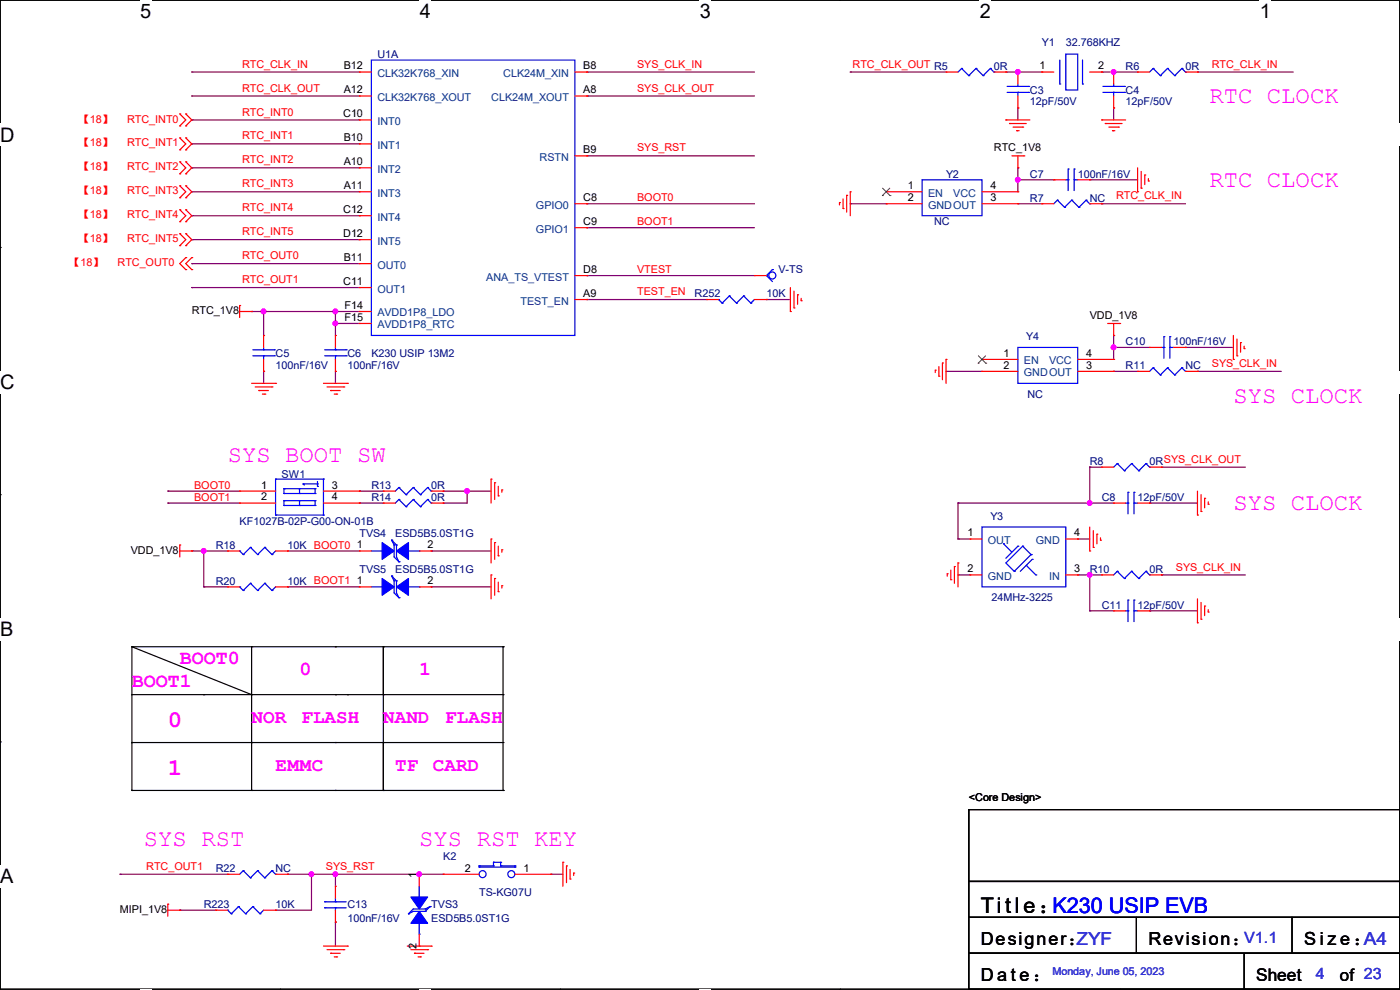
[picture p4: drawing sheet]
<svg xmlns="http://www.w3.org/2000/svg" width="297mm" height="210mm" viewBox="0 0 297 210" stroke-linecap="round" stroke-linejoin="round" font-family="sans-serif">
<path d="M0 0h297v209.8h-297z" fill="none" stroke="#000" stroke-width=".25"/>
<g fill="#fff">
<path d="M29.7 0h2.4v4.8h-2.4z"/>
<path d="M29.7 209.8h2.4v.2h-2.4z"/>
</g>
<path d="M59.4 0h.1M59.4 209.8h.1" fill="none" stroke="#000" stroke-width=".25"/>
<g fill="#fff">
<path d="M89.1 0h2.3v4.8h-2.3z"/>
<path d="M89.1 209.8h2.3v.2h-2.3z"/>
</g>
<path d="M118.8 0h.1M118.8 209.8h.1" fill="none" stroke="#000" stroke-width=".25"/>
<g fill="#fff">
<path d="M148.5 0h2.3v4.8h-2.3z"/>
<path d="M148.5 209.8h2.3v.2h-2.3z"/>
</g>
<path d="M178.2 0h.1M178.2 209.8h.1" fill="none" stroke="#000" stroke-width=".25"/>
<g fill="#fff">
<path d="M207.9 0h2.3v4.8h-2.3z"/>
<path d="M207.9 209.8h2.3v.2h-2.3z"/>
</g>
<path d="M237.6 0h.1M237.6 209.8h.1" fill="none" stroke="#000" stroke-width=".25"/>
<g fill="#fff">
<path d="M267.3 0h2.3v4.8h-2.3z"/>
<path d="M267.3 209.8h2.3v.2h-2.3z"/>
<path d="M0 26.2h3.1v4.8h-3.1z"/>
<path d="M297 26.2v4.8z"/>
<path d="M0 78.7h3.1v4.7h-3.1z"/>
<path d="M297 78.7v4.7z"/>
</g>
<path d="M0 52.5h.1M297 52.5h.1" fill="none" stroke="#000" stroke-width=".25"/>
<g fill="#fff">
<path d="M0 131.1h2.9v4.8h-2.9z"/>
<path d="M297 131.1v4.8z"/>
</g>
<path d="M0 104.9h.1M297 104.9h.1" fill="none" stroke="#000" stroke-width=".25"/>
<g fill="#fff">
<path d="M0 183.6h2.9v4.7h-2.9z"/>
<path d="M296.9 183.6h.1v4.7h-.1z"/>
</g>
<g fill="none" stroke="#000" stroke-width=".25">
<path d="M28 137.2h.1M28 137.2v30.5M28 137.2h78.7M28 137.2l25.4 10.2M53.4 137.2h.1M53.4 137.2v30.5M71.2 137.2h.1M81.3 137.2h.1M81.3 137.2v30.5M106.7 137.2h.1M106.7 137.2v30.5M0 157.4h.1"/>
<path d="M28 157.5h.1M28 157.5h78.7M28 147.4h78.7M43.2 147.4h.1M53.4 157.5h.1M53.4 147.4h.1M71.2 157.5h.1M71.2 147.4h.1M73.7 147.4h.1M81.3 147.4h.1M81.3 157.5h.1M106.7 157.5h.1"/>
<path d="M106.7 147.4h.1M297 157.4h.1M28 167.7h.1M28 167.7h78.7M53.4 167.7h.1M71.2 167.7h.1M81.3 167.7h.1M106.7 167.7h.1M205.5 171.7h91.5v15.3h-91.5zM205.5 187h91.5v7.6h-91.5zM205.5 194.6h91.5v7.6h-91.5zM241.1 194.6v7.6"/>
<path d="M274.1 194.6v7.6M205.5 202.2h91.5v7.6h-91.5zM241.1 202.2h.1M263.9 209.8h.1M263.9 202.2v7.6M274.1 202.2h.1"/>
</g>
<g fill="none" stroke="#800040" stroke-width=".25">
<path d="M40.7 15.3h.1M40.7 15.3h35.5M124.5 15.3h.1M124.5 15.3h35.6M180.4 15.3h.1M180.4 15.3h20.3M213.4 15.3h.1M213.4 15.3h7.6M221 15.3h.1M233.7 15.3h.1M233.7 15.3h7.6M236.3 15.3h.1"/>
<path d="M254 15.3h.1M254 15.3h20.4M40.7 20.4h.1M40.7 25.4h.1M40.7 30.5h.1M40.7 35.6h.1M40.7 20.4h35.5M40.7 25.4h35.5M40.7 30.5h35.5M40.7 35.6h35.5M124.5 20.4h.1M124.5 33.1h.1"/>
<path d="M124.5 20.4h35.6M124.5 33.1h35.6M215.9 35.6h.1M215.9 38.1h.1M215.9 22.9h.1M215.9 22.9v2.5M215.9 35.6v5.1M215.9 38.1h7.7M231.2 38.1h.1M231.2 38.1h10.1M236.3 22.9h.1M236.3 22.9v2.5"/>
<path d="M40.7 55.9h.1M40.7 40.7h.1M40.7 45.8h.1M40.7 50.8h.1M40.7 55.9h35.5M40.7 40.7h35.5M40.7 45.8h35.5M40.7 50.8h35.5M124.5 58.5h.1M124.5 43.2h.1M124.5 48.3h.1M124.5 43.2h35.6"/>
<path d="M124.5 58.5h35.6M124.5 48.3h35.6M180.4 43.2h.1M180.4 43.2h7.6M215.9 43.2h.1M215.9 43.2h5.1M233.7 43.2h.1M233.7 43.2h17.8M40.7 61h.1M40.7 61h35.5M53.4 66.1h.1M53.4 66.1h22.8"/>
<path d="M55.9 78.8h.1M55.9 66.1h.1M55.9 66.1v5.1M55.9 78.8v2.5M71.2 68.6h.1M71.2 66.1h.1M71.2 78.8h.1M71.2 68.6h5M71.2 66.1v5.1M71.2 78.8v2.5M124.5 63.5h.1M124.5 63.5h25.4"/>
<path d="M162.6 63.5h.1M162.6 63.5h5.1M200.7 78.8h.1M200.7 78.8h7.6M236.3 71.2h.1M236.3 73.7h.1M236.3 78.8h.1M236.3 71.2v5M236.3 73.7h7.6M236.3 78.8h5M251.5 73.7h.1M251.5 73.7h10.2"/>
<path d="M254 78.8h.1M254 78.8h17.8M231.2 99.1h.1M231.2 99.1v7.6M231.2 99.1h2.5M246.4 99.1h.1M246.4 99.1h17.8M35.6 104.2h.1M35.6 106.7h.1M35.6 104.2h15.2M35.6 106.7h15.2M40.7 116.9h.1"/>
<path d="M40.7 116.9h7.6M43.2 116.9h.1M43.2 116.9v7.6M61 116.9h.1M61 116.9h15.2M76.2 104.2h.1M76.2 106.7h.1M76.2 104.2h5.1M76.2 106.7h5.1M91.5 116.9h.1M91.5 116.9h12.7M94 104.2h.1"/>
<path d="M94 106.7h.1M94 104.2h10.2M99.1 104.2h.1M99.1 104.2v2.5h-5.1M203.2 106.7h.1M203.2 114.3h.1M203.2 106.7h33.1M203.2 114.3h2.6M203.2 106.7v7.6M228.6 114.3h.1M228.6 114.3h2.6M231.2 106.7h.1"/>
<path d="M243.9 106.7h.1M243.9 106.7h10.1M43.2 124.5h.1M43.2 124.5h5.1M61 124.5h.1M61 124.5h15.2M91.5 124.5h.1M91.5 124.5h12.7M203.2 122h.1M203.2 122h2.6M228.6 122h.1M228.6 122h5.1"/>
<path d="M231.2 129.6h.1M231.2 122h.1M231.2 129.6h5.1M231.2 122v7.6M243.9 129.6h.1M243.9 129.6h10.1M246.4 122h.1M246.4 122h17.8M25.4 185.5h.1M25.4 185.5h22.9M38.1 193.1h.1M38.1 193.1h7.7"/>
<path d="M58.5 193.1h.1M61 185.5h.1M61 185.5h33M66.1 185.5h.1M66.1 185.5v7.6h-7.6M71.2 185.5h.1M71.2 195.6h.1M71.2 185.5v2.5M71.2 195.6v5.1M88.9 185.5h.1M116.9 185.5h.1M116.9 185.5h2.5"/>
</g>
<g fill="#f0f" stroke="#f0f" stroke-width=".25">
<circle cx="215.9" cy="38.1" r=".49"/>
<circle cx="215.9" cy="15.3" r=".49"/>
<circle cx="236.2" cy="15.3" r=".49"/>
<circle cx="71.1" cy="68.6" r=".49"/>
<circle cx="71.1" cy="66.1" r=".49"/>
<circle cx="55.9" cy="66.1" r=".49"/>
<circle cx="88.9" cy="185.4" r=".49"/>
<circle cx="71.1" cy="185.4" r=".49"/>
<circle cx="99.1" cy="104.2" r=".49"/>
<circle cx="43.2" cy="116.9" r=".49"/>
<circle cx="236.2" cy="73.7" r=".49"/>
<circle cx="231.2" cy="121.9" r=".49"/>
<circle cx="231.2" cy="106.7" r=".49"/>
<circle cx="66.1" cy="185.4" r=".49"/>
</g>
<g fill="none" stroke="#f00" stroke-width=".25">
<path d="M76.2 15.3h.1M76.2 15.3h2.6M122 15.3h2.5M124.5 15.3h.1M200.7 15.3h.1M200.7 15.3h2.5M210.9 15.3h2.5M213.4 15.3h.1M215.9 15.3h.1M215.9 15.3v2.5M221 15.3h.1M221 15.3h2.6"/>
<path d="M231.2 15.3h2.5M233.7 15.3h.1M236.3 15.3h.1M236.3 15.3v2.5M241.3 15.3h.1M241.3 15.3h2.6M251.5 15.3h2.5M254 15.3h.1M38.1 24.2h.1M38.1 26.7h.1M38.1 29.3h.1M38.1 31.8h.1"/>
<path d="M38.1 34.3h.1M38.1 36.9h.1M38.1 39.4h.1M38.1 24.2l1.3 1.2-1.3 1.3M38.1 29.3l1.3 1.2-1.3 1.3M38.1 34.3l1.3 1.3-1.3 1.3M38.1 39.4l1.3 1.3-1.3 1.3M39.4 26.7h.1M39.4 24.2h.1M39.4 31.8h.1M39.4 29.3h.1M39.4 36.9h.1"/>
<path d="M39.4 34.3h.1M39.4 39.4h.1M39.4 24.2l1.3 1.2-1.3 1.3M39.4 29.3l1.3 1.2-1.3 1.3M39.4 34.3l1.3 1.3-1.3 1.3M39.4 39.4l1.3 1.3-1.3 1.3M76.2 20.4h.1M76.2 25.4h.1M76.2 30.5h.1M76.2 35.6h.1M76.2 25.4h2.6M76.2 20.4h2.6"/>
<path d="M76.2 30.5h2.6M76.2 35.6h2.6M122 33.1h2.5M122 20.4h2.5M124.5 20.4h.1M124.5 33.1h.1M213.4 25.4h.1M213.4 25.4h5.1M214.2 26.2h.1M214.2 26.2h3.5M214.7 33.1h2.5M214.9 27h2.1"/>
<path d="M215.7 27.7h.1M215.7 27.7h.5M215.9 35.6h.1M215.9 22.9h.1M215.9 20.4v2.5M215.9 33.1v2.5M217 27h.1M217.2 33.1h.1M223.6 38.1h.1M223.6 38.1h2.5M228.6 38.1h2.6M231.2 38.1h.1"/>
<path d="M233.7 25.4h.1M233.7 25.4h5.1M234.5 26.2h.1M234.5 26.2h3.5M235.2 27h2.1M236 27.7h.1M236 27.7h.5M236.3 22.9h.1M236.3 20.4v2.5M237.3 27h.1M241.3 35.6v5.1M242.1 39.9h.1"/>
<path d="M242.1 36.4v3.5M242.9 37.1h.1M242.9 37.1v2.1M243.6 38.4h.1M243.6 37.9v.5M38.1 42h.1M38.1 44.5h.1M38.1 47h.1M38.1 49.6h.1M38.1 52.1h.1M38.1 44.5l1.3 1.3-1.3 1.2M38.1 49.6l1.3 1.2-1.3 1.3"/>
<path d="M39.4 54.7h.1M39.4 57.2h.1M39.4 42h.1M39.4 47h.1M39.4 44.5h.1M39.4 52.1h.1M39.4 49.6h.1M39.4 54.7l-1.3 1.2 1.3 1.3M39.4 44.5l1.3 1.3-1.3 1.2M39.4 49.6l1.3 1.2-1.3 1.3M40.7 54.7h.1M40.7 57.2h.1"/>
<path d="M40.7 54.7l-1.3 1.2 1.3 1.3M76.2 40.7h.1M76.2 45.8h.1M76.2 50.8h.1M76.2 55.9h.1M76.2 40.7h2.6M76.2 45.8h2.6M76.2 50.8h2.6M76.2 55.9h2.6M122 58.5h2.5M122 43.2h2.5M122 48.3h2.5"/>
<path d="M124.5 43.2h.1M124.5 48.3h.1M124.5 58.5h.1M160.1 58.5h.1M160.1 58.5h2.5M178.1 43h.1M178.1 43v.5M178.9 44.2h.1M178.9 42.2v2M179.6 41.4h.1M179.6 41.4v3.6M180.4 40.7h.1"/>
<path d="M180.4 40.7v5.1M188 40.7h.1M188 43.2h.1M188 40.7h7.6M188 43.2h7.6M208.3 40.7h7.6M208.3 43.2h7.6M215.9 43.2h.1M215.9 40.7h.1M221 43.2h.1M221 43.2h2.6M231.2 43.2h2.5"/>
<path d="M233.7 43.2h.1M241.3 40.7h.1M50.8 64.8h.1M50.8 66.1h2.6M50.8 64.8v2.6M53.4 66.1h.1M55.9 71.2h.1M55.9 78.8h.1M55.9 71.2v2.5M55.9 76.2v2.6M71.2 71.2h.1M71.2 78.8h.1"/>
<path d="M71.2 71.2v2.5M71.2 76.2v2.6M76.2 66.1h.1M76.2 68.6h.1M76.2 61h.1M76.2 66.1h2.6M76.2 68.6h2.6M76.2 61h2.6M122 63.5h2.5M124.5 63.5h.1M149.9 63.5h.1M149.9 63.5h2.5"/>
<path d="M160.1 63.5h2.5M162.6 63.5h.1M167.7 66.1h.1M167.7 61v5.1M168.4 65.3h.1M168.4 61.8v3.5M169.2 62.5h.1M169.2 62.5v2.1M170 63.8h.1M170 63.3v.5M198.4 78.5h.1M198.4 78.5v.5"/>
<path d="M199.2 79.8h.1M199.2 77.8v2M199.9 77h.1M199.9 77v3.6M200.7 76.2h.1M200.7 76.2v5.1M208.3 76.2h.1M208.3 78.8h.1M208.3 76.2h7.6M208.3 78.8h7.6M228.6 76.2h7.7M228.6 78.8h7.7"/>
<path d="M235 68.6h2.5M236.3 71.2h.1M236.3 78.8h.1M236.3 76.2h.1M236.3 68.6v2.6M237.5 68.6h.1M241.3 78.8h.1M241.3 78.8h2.6M243.9 73.7h.1M243.9 73.7h2.5M249 73.7h2.5M251.5 73.7h.1"/>
<path d="M251.5 78.8h2.5M254 78.8h.1M261.7 76.2h.1M261.7 71.2v5M262.4 75.5h.1M262.4 71.9v3.6M263.2 72.7h.1M263.2 72.7v2M263.9 74h.1M263.9 73.4v.6M53.4 81.3h5.1M54.1 82.1h3.6"/>
<path d="M54.9 82.8h.1M54.9 82.8h2M55.7 83.6h.5M56.2 83.6h.1M57.7 82.1h.1M58.5 81.3h.1M68.6 81.3h5.1M69.4 82.1h3.5M70.1 82.8h.1M70.1 82.8h2.1M70.9 83.6h.5M71.4 83.6h.1"/>
<path d="M72.9 82.1h.1M73.7 81.3h.1M233.7 99.1h.1M233.7 99.1h2.6M243.9 99.1h2.5M246.4 99.1h.1M38.1 115.6h.1M38.1 116.9h2.6M38.1 115.6v2.6M40.7 116.9h.1M48.3 116.9h.1M48.3 116.9h2.5"/>
<path d="M50.8 104.2h.1M50.8 106.7h.1M50.8 104.2h7.7M50.8 106.7h7.7M58.5 116.9h2.5M61 116.9h.1M68.6 104.2h7.6M68.6 106.7h7.6M76.2 116.9h.1M76.2 104.2h.1M76.2 106.7h.1M76.2 116.9h2.6"/>
<path d="M81.3 104.2h.1M81.3 106.7h.1M81.3 104.2h2.6M81.3 106.7h2.6M88.9 116.9h2.6M91.5 116.9h.1M91.5 104.2h2.5M91.5 106.7h2.5M94 104.2h.1M94 106.7h.1M104.2 101.6h.1M104.2 114.3h.1"/>
<path d="M104.2 101.6v5.1M104.2 114.3v5.1M104.9 102.4h.1M104.9 115.1h.1M104.9 102.4v3.6M104.9 115.1v3.6M105.7 105.2h.1M105.7 117.9h.1M105.7 103.2v2M105.7 115.9v2M106.5 103.9h.1M106.5 116.6h.1"/>
<path d="M106.5 103.9v.5M106.5 116.6v.5M203.2 119.4h.1M203.2 119.4v5.1M205.8 114.3h.1M205.8 114.3h2.5M226.1 114.3h2.5M228.6 114.3h.1M231.2 116.9h.1M231.2 111.8v5.1M231.9 116.1h.1M231.9 112.6v3.5"/>
<path d="M232.7 113.3h.1M232.7 113.3v2.1M233.5 114.6h.1M233.5 114.1v.5M236.3 106.7h.1M236.3 106.7h2.5M241.3 106.7h2.6M243.9 106.7h.1M254 109.3h.1M254 104.2v5.1M254.8 108.5h.1M254.8 104.9v3.6"/>
<path d="M255.6 105.7h.1M255.6 105.7v2M256.3 107h.1M256.3 106.5v.5M48.3 124.5h.1M48.3 124.5h2.5M58.5 124.5h2.5M61 124.5h.1M76.2 124.5h.1M76.2 124.5h2.6M88.9 124.5h2.6M91.5 124.5h.1"/>
<path d="M104.2 122h.1M104.2 122v5M104.9 122.7h.1M104.9 122.7v3.6M105.7 125.5h.1M105.7 123.5v2M106.5 124.2h.1M106.5 124.2v.6M201 121.7h.1M201 121.7v.5M201.7 123h.1M201.7 120.9v2.1"/>
<path d="M202.5 120.2h.1M202.5 120.2v3.5M205.8 122h.1M205.8 122h2.5M226.1 122h2.5M228.6 122h.1M233.7 122h.1M233.7 122h2.6M236.3 129.6h.1M236.3 129.6h2.5M241.3 129.6h2.6M243.9 129.6h.1"/>
<path d="M243.9 122h2.5M246.4 122h.1M254 132.1h.1M254 127v5.1M254.8 131.4h.1M254.8 127.8v3.6M255.6 128.6h.1M255.6 128.6v2M256.3 129.8h.1M256.3 129.3v.5M35.6 191.8h.1M35.6 193.1h2.5"/>
<path d="M35.6 191.8v2.6M38.1 193.1h.1M45.8 193.1h.1M45.8 193.1h2.5M48.3 185.5h.1M48.3 185.5h2.5M55.9 193.1h2.6M58.5 193.1h.1M58.5 185.5h2.5M61 185.5h.1M71.2 195.6h.1M71.2 188h.1"/>
<path d="M71.2 188v2.5M71.2 193.1v2.5M88.9 185.5h.1M88.9 185.5v2.5M88.9 198.2v2.5M94 185.5h.1M94 185.5h7.6M109.3 185.5h7.6M116.9 185.5h.1M119.4 182.9h.1M119.4 182.9v5.1M120.2 183.7h.1"/>
<path d="M120.2 183.7v3.5M120.9 186.5h.1M120.9 184.4v2.1M121.7 185.2h.1M121.7 185.2v.5M68.6 200.7h5.1M69.4 201.5h3.5M70.1 202.2h.1M70.1 202.2h2.1M70.9 203h.5M71.4 203h.1M72.9 201.5h.1"/>
<path d="M73.7 200.7h.1M86.4 200.7h5.1M87.2 201.5h3.5M87.9 202.2h.1M87.9 202.2h2.1M88.7 203h.5M88.9 200.7h.1M89.2 203h.1M90.7 201.5h.1M91.5 200.7h.1"/>
</g>
<g fill="none" stroke="#00f" stroke-width=".25">
<path d="M78.8 12.7h43.2v58.5h-43.2zM204 14.5h.1M204 14.5l-.8 .8M204 14.5l1.5 1.5M205.5 16h.1M207.1 14.5h.1M207.1 14.5l-1.6 1.5M207.1 14.5l1.5 1.5M208.6 16h.1M210.1 14.5h.1M210.1 14.5l-1.5 1.5M210.1 14.5l.8 .8"/>
<path d="M210.9 15.3h.1M213.7 19.6h4.5M213.7 18.3h4.5M215.9 18.3h.1M215.9 19.6h.1M215.9 17.8v.5M215.9 19.6v.8M218.2 19.6h.1M218.2 18.3h.1M224.8 17.8h.1M224.8 12.7v5.1M226.1 11.5h2.5v7.6h-2.5z"/>
<path d="M229.7 17.8h.1M229.7 12.7v5.1M234 19.6h4.5M234 18.3h4.5M236.3 18.3h.1M236.3 19.6h.1M236.3 17.8v.5M236.3 19.6v.8M238.5 19.6h.1M238.5 18.3h.1M244.6 14.5h.1M244.6 14.5l-.7 .8"/>
<path d="M244.6 14.5l1.6 1.5M246.2 16h.1M247.7 14.5h.1M247.7 14.5l-1.5 1.5M247.7 14.5l1.5 1.5M249.2 16h.1M250.7 14.5h.1M250.7 14.5l-1.5 1.5M250.7 14.5l.8 .8M251.5 15.3h.1M195.6 38.1h12.7v7.7h-12.7zM226.1 38.1h.5"/>
<path d="M226.6 38.1h.1M226.6 35.9h.1M226.6 35.9v4.5M227.9 35.9h.1M227.9 38.1h.1M227.9 38.1h.7M227.9 35.9v4.5M162.6 58.5h.1M162.6 58.5l1.3 1.2M163.9 57.2h.1M163.9 57.2l-1.3 1.3M224.3 42.5h.1"/>
<path d="M224.3 42.5l-.7 .7M224.3 42.5l1.5 1.5M225.8 44h.1M227.4 42.5h.1M227.4 42.5l-1.6 1.5M227.4 42.5l1.5 1.5M228.9 44h.1M230.4 42.5h.1M230.4 42.5l-1.5 1.5M230.4 42.5l.8 .7M231.2 43.2h.1M53.6 75.5h4.6"/>
<path d="M53.6 74.2h4.6M55.9 74.2h.1M55.9 75.5h.1M55.9 73.7v.5M55.9 75.5v.7M58.2 75.5h.1M58.2 74.2h.1M68.9 75.5h4.5M68.9 74.2h4.5M71.2 74.2h.1M71.2 75.5h.1M71.2 73.7v.5"/>
<path d="M71.2 75.5v.7M73.4 75.5h.1M73.4 74.2h.1M152.4 63.5h.1M152.4 63.5l.8 .8M153.2 64.3h.1M154.7 62.8h.1M154.7 62.8l1.6 1.5M154.7 62.8l-1.5 1.5M156.3 64.3h.1M157.8 62.8h.1M157.8 62.8l1.5 1.5"/>
<path d="M157.8 62.8l-1.5 1.5M159.3 64.3h.1M160.1 63.5l-.8 .8M215.9 73.7h12.7v7.6h-12.7zM244.6 78h.1M244.6 78l-.7 .8M244.6 78l1.6 1.5M246.2 79.5h.1M246.4 73.7h.5M246.9 73.7h.1M246.9 71.4h.1M246.9 71.4v4.6"/>
<path d="M247.7 78h.1M247.7 78l-1.5 1.5M247.7 78l1.5 1.5M248.2 71.4h.1M248.2 73.7h.1M248.2 73.7h.8M248.2 71.4v4.6M249.2 79.5h.1M250.7 78h.1M250.7 78l-1.5 1.5M250.7 78l.8 .8M251.5 78.8h.1"/>
<path d="M237 98.3h.1M237 98.3l-.7 .8M237 98.3l1.5 1.6M238.5 99.9h.1M240.1 98.3h.1M240.1 98.3l-1.6 1.6M240.1 98.3l1.5 1.6M241.6 99.9h.1M243.1 98.3h.1M243.1 98.3l-1.5 1.6M243.1 98.3l.8 .8M243.9 99.1h.1"/>
<path d="M50.8 116.9h.1M50.8 116.9l.8 .7M51.6 117.6h.1M53.1 116.1h.1M53.1 116.1l1.6 1.5M53.1 116.1l-1.5 1.5M54.7 117.6h.1M56.2 116.1h.1M56.2 116.1l1.5 1.5M56.2 116.1l-1.5 1.5M57.7 117.6h.1M58.5 109.3h.1"/>
<path d="M58.5 101.6h.1M58.5 101.6h10.1M58.5 109.3h10.1M58.5 101.6v7.7M58.5 116.9l-.8 .7M60.2 104.7h.1M60.2 103.7h.1M60.2 107.2h.1M60.2 106.2h.1M60.2 103.7h6.6M60.2 104.7h6.6M60.2 103.7v1"/>
<path d="M60.2 106.2v1M60.2 106.2h6.6M60.2 107.2h6.6M63.5 104.7h.1M63.5 107.2h.1M63.5 103.7v1M63.5 106.2v1M64.3 102.7h.1M64.3 102.7l.3 .2M64.3 102.7h3.1M66.8 103.7h.1M66.8 104.7h.1"/>
<path d="M66.8 106.2h.1M66.8 107.2h.1M66.8 103.7v1M66.8 106.2v1M67.4 102.7h.1M67.4 103.2h.1M67.4 102.2v1M68.6 101.6h.1M68.6 109.3h.1M68.6 101.6v7.7M78.8 116.9h2.5M81.3 116.9h.1"/>
<path d="M83.1 114.6h.1M83.1 114.6l1 1M83.1 114.6l.5 1M83.6 115.6h.1M83.6 115.6v2.6l1 1M84.1 115.6h.1M84.1 115.6v2.6l.5 1M84.6 119.2h.1M84.6 103.4h.1M84.6 106h.1M84.6 103.4l-.7 .8M84.6 103.4l1.5 1.5"/>
<path d="M84.6 106l-.7 .7M84.6 106l1.5 1.5M86.1 104.9h.1M86.1 107.5h.1M86.4 116.9h2.5M87.7 103.4h.1M87.7 106h.1M87.7 103.4l-1.6 1.5M87.7 103.4l1.5 1.5M87.7 106l-1.6 1.5M87.7 106l1.5 1.5M88.9 116.9h.1"/>
<path d="M89.2 104.9h.1M89.2 107.5h.1M90.7 103.4h.1M90.7 106h.1M90.7 103.4l-1.5 1.5M90.7 103.4l.8 .8M90.7 106l-1.5 1.5M90.7 106l.8 .7M91.5 104.2h.1M91.5 106.7h.1M208.3 111.8h17.8v12.7h-17.8zM212.9 115.4h.1"/>
<path d="M212.9 115.4l1.8 1.7M215.9 115.9h.1M215.9 115.9l-2.5 2.5M217 115.9h.1M217 115.9l-3.6 3.5 1.8 1.8M217 115.9l1.7 1.7M217.7 119.9l2.1 2.1M218.7 117.6h.1M218.7 117.6l-3.5 3.6M219 118.7h.1M219 118.7l-2.5 2.5M238.8 106.7h.5"/>
<path d="M239.3 106.7h.1M239.3 104.4h.1M239.3 104.4v4.6M240.6 104.4h.1M240.6 106.7h.1M240.6 106.7h.7M240.6 104.4v4.6M50.8 124.5h.1M50.8 124.5l.8 .8M51.6 125.3h.1M53.1 123.7h.1M53.1 123.7l1.6 1.6"/>
<path d="M53.1 123.7l-1.5 1.6M54.7 125.3h.1M56.2 123.7h.1M56.2 123.7l1.5 1.6M56.2 123.7l-1.5 1.6M57.7 125.3h.1M58.5 124.5l-.8 .8M78.8 124.5h2.5M81.3 124.5h.1M83.1 122.2h.1M83.1 122.2l1 1M83.1 122.2l.5 1"/>
<path d="M83.6 123.2h.1M83.6 123.2v2.6l1 1M84.1 123.2h.1M84.1 123.2v2.6l.5 1M84.6 126.8h.1M86.4 124.5h2.5M88.9 124.5h.1M215.2 121.2h.1M219.8 122h.1M237 121.2h.1M237 121.2l-.7 .8M237 121.2l1.5 1.5"/>
<path d="M238.5 122.7h.1M238.8 129.6h.5M239.3 129.6h.1M239.3 127.3h.1M239.3 127.3v4.6M240.1 121.2h.1M240.1 121.2l-1.6 1.5M240.1 121.2l1.5 1.5M240.6 127.3h.1M240.6 129.6h.1M240.6 127.3v4.6M240.6 129.6h.7"/>
<path d="M241.6 122.7h.1M243.1 121.2h.1M243.1 121.2l-1.5 1.5M243.1 121.2l.8 .8M243.9 122h.1M48.3 193.1h.1M48.3 193.1l.8 .7M49.1 193.8h.1M50.6 192.3h.1M50.6 192.3l1.5 1.5M50.6 192.3l-1.5 1.5M51.6 184.7h.1"/>
<path d="M51.6 184.7l-.8 .8M51.6 184.7l1.5 1.5M52.1 193.8h.1M53.1 186.2h.1M53.6 192.3h.1M53.6 192.3l1.6 1.5M53.6 192.3l-1.5 1.5M54.7 184.7h.1M54.7 184.7l-1.6 1.5M54.7 184.7l1.5 1.5M55.2 193.8h.1M55.9 193.1l-.7 .7"/>
<path d="M56.2 186.2h.1M57.7 184.7h.1M57.7 184.7l-1.5 1.5M57.7 184.7l.8 .8M58.5 185.5h.1M68.9 191.3h.1M68.9 192.6h.1M68.9 191.3h4.5M68.9 192.6h4.5M71.2 192.6h.1M71.2 191.3h.1M71.2 190.5v.8"/>
<path d="M71.2 192.6v.5M86.7 193.8h.1M88.9 190.5h.1M88.9 198.2h.1M88.9 188v2.5M88.9 195.6v2.6M90.2 193.3h.1M90.2 192.8h.1M90.2 193.3h-2.5l-1 .5M90.2 192.8h-2.5l-1 1M91.2 192.3h.1M91.2 192.3l-1 1"/>
<path d="M91.2 192.3l-1 .5M101.6 183.7h.1M101.6 183.9h.1M101.6 183.9h7.7M101.6 183.7h3.1M101.6 183.7v.2M104.7 182.9h.1M104.7 183.7h.1M104.7 182.9h1.5M104.7 182.9v.8M106.2 183.7h.1M106.2 182.9h.1"/>
<path d="M106.2 183.7h3.1M106.2 182.9v.8M109.3 183.9h.1M109.3 183.7h.1M109.3 183.7v.2"/>
<circle cx="163.9" cy="58.4" r=".74"/>
<circle cx="102.4" cy="185.4" r=".74"/>
<circle cx="108.5" cy="185.4" r=".74"/>
</g>
<g fill="#00f" stroke="#00f" stroke-width=".25">
<path d="M87.2 190.3h3.5l-1.8 2.5z" fill-rule="evenodd"/>
<path d="M88.9 193.3l1.8 2.6h-3.5z" fill-rule="evenodd"/>
<path d="M81.1 122.7l2.5 1.8-2.5 1.8z" fill-rule="evenodd"/>
<path d="M84.1 124.5l2.6-1.8v3.6z" fill-rule="evenodd"/>
<path d="M81.1 115.1l2.5 1.8-2.5 1.8z" fill-rule="evenodd"/>
<path d="M84.1 116.9l2.6-1.8v3.6z" fill-rule="evenodd"/>
</g>
<path d="M187.2 39.9l1.6 1.6M188.8 39.9l-1.6 1.6M187.2 41.5h.1M188.8 41.5h.1M207.5 77h.1M207.6 75.5l1.5 1.5M209.1 75.5l-1.6 1.5M209.1 77h.1" fill="none" stroke="#804000" stroke-width=".21"/>
<g font-size="5.1" fill="#f0f">
<text x="256.6" y="21.9">RTC CLOCK</text>
<text x="256.6" y="39.7">RTC CLOCK</text>
<text x="261.7" y="85.4">SYS CLOCK</text>
<text x="48.3" y="98.1">SYS BOOT SW</text>
<text x="261.7" y="108.2">SYS CLOCK</text>
<text x="35.6" y="154.2">0</text>
<text x="35.6" y="164.3">1</text>
<text x="30.5" y="179.4">SYS RST</text>
<text x="88.9" y="179.4">SYS RST KEY</text>
</g>
<text font-size="4.6" x="208.1" y="193.6">Titl e ：K230 USIP EVB</text>
<g font-size="4.2">
<text x="29.7" y="3.9">5</text>
<text x="89.1" y="3.9">4</text>
<text x="148.5" y="3.9">3</text>
<text x="207.9" y="3.9">2</text>
<text x="267.3" y="3.9">1</text>
<text x="0" y="30.1">D</text>
<text x="0" y="82.5">C</text>
<text x="0" y="135">B</text>
<text x="0" y="187.4">A</text>
<text x="297" y="187.4">A</text>
</g>
<g font-size="4.2" fill="#f0f">
<text x="38.1" y="140.8">BOOT0</text>
<text x="63.5" y="143.3">0</text>
<text x="88.9" y="143.3">1</text>
<text x="28" y="145.8">BOOT1</text>
</g>
<g font-size="4.1" fill="#f0f">
<text x="53.4" y="153.3">NOR</text>
<text x="63.9" y="153.3">FLASH</text>
<text x="81.3" y="153.3">NAND</text>
<text x="94.4" y="153.3">FLASH</text>
<text x="58.5" y="163.5">EMMC</text>
<text x="83.9" y="163.5">TF</text>
<text x="91.8" y="163.5">CARD</text>
</g>
<g font-size="3.8">
<text x="208.1" y="200.5">Designer：</text>
<text x="243.6" y="200.5">Revision：</text>
<text x="276.6" y="200.5">S i z e ：A4</text>
<text x="208.1" y="208.2">D a t e ：</text>
</g>
<text font-size="3.8" fill="#8000ff" x="228.4" y="200.5">ZYF</text>
<text font-size="3.7" x="266.5" y="208.1">Sheet</text>
<text font-size="3.6" x="284.3" y="208">of 23</text>
<g font-size="3.3" fill="#8000ff">
<text x="263.9" y="200.1">V1.1</text>
<text x="279.2" y="207.7">4</text>
</g>
<g font-size="2.3" fill="#000080">
<text x="221" y="9.7">Y1</text>
<text x="226.1" y="9.7">32.768KHZ</text>
<text x="80.1" y="12.3">U1A</text>
<text x="210.9" y="14.8">0R</text>
<text x="238.8" y="14.8">R6</text>
<text x="251.5" y="14.8">0R</text>
<text x="218.5" y="19.9">C3</text>
<text x="218.5" y="22.2">12pF/50V</text>
<text x="238.8" y="19.9">C4</text>
<text x="238.8" y="22.2">12pF/50V</text>
<text x="200.7" y="37.7">Y2</text>
<text x="218.5" y="37.7">C7</text>
<text x="228.6" y="37.7">100nF/16V</text>
<text x="198.2" y="47.8">NC</text>
<text x="218.5" y="42.8">R7</text>
<text x="231.2" y="42.8">NC</text>
<text x="165.1" y="58">V-TS</text>
<text x="147.4" y="63.1">R252</text>
<text x="162.6" y="63.1">10K</text>
<text x="58.5" y="75.8">C5</text>
<text x="73.7" y="75.8">C6</text>
<text x="78.8" y="75.8">K230 USIP 13M2</text>
<text x="217.7" y="72.2">Y4</text>
<text x="238.8" y="73.2">C10</text>
<text x="249" y="73.2">100nF/16V</text>
<text x="58.5" y="78.3">100nF/16V</text>
<text x="73.7" y="78.3">100nF/16V</text>
<text x="238.8" y="78.3">R11</text>
<text x="251.5" y="78.3">NC</text>
<text x="218" y="84.4">NC</text>
<text x="59.7" y="101.4">SW1</text>
<text x="231.2" y="98.6">R8</text>
<text x="243.9" y="98.6">0RSYS_CLK_OUT</text>
<text x="78.8" y="103.7">R13</text>
<text x="78.8" y="106.3">R14</text>
<text x="91.5" y="103.7">0R</text>
<text x="91.5" y="106.3">0R</text>
<text x="233.7" y="106.3">C8</text>
<text x="241.3" y="106.3">12pF/50V</text>
<text x="50.8" y="111.3">KF1027B-02P-G00-ON-01B</text>
<text x="76.2" y="113.9">TVS4</text>
<text x="83.9" y="113.9">ESD5B5.0ST1G</text>
<text x="210.1" y="110.3">Y3</text>
<text x="45.8" y="116.4">R18</text>
<text x="61" y="116.4">10K BOOT0</text>
<text x="45.8" y="124">R20</text>
<text x="61" y="124">10K BOOT1</text>
<text x="76.2" y="121.5">TVS5</text>
<text x="83.9" y="121.5">ESD5B5.0ST1G</text>
<text x="231.2" y="121.5">R10</text>
<text x="243.9" y="121.5">0R</text>
<text x="210.4" y="127.6">24MHz-3225</text>
<text x="233.7" y="129.1">C11</text>
<text x="241.3" y="129.1">12pF/50V</text>
<text x="45.8" y="185">R22</text>
<text x="58.5" y="185">NC</text>
<text x="94" y="182.5">K2</text>
<text x="101.6" y="190.1">TS-KG07U</text>
<text x="43.2" y="192.6">R223</text>
<text x="58.5" y="192.6">10K</text>
<text x="73.7" y="192.6">C13</text>
<text x="73.7" y="195.7">100nF/16V</text>
<text x="91.5" y="192.6">TVS3</text>
<text x="91.5" y="195.7">ESD5B5.0ST1G</text>
</g>
<g font-size="2.3" fill="#f00">
<text x="51.4" y="14.4">RTC_CLK_IN</text>
<text x="135.2" y="14.4">SYS_CLK_IN</text>
<text x="180.9" y="14.4">RTC_CLK_OUT R5</text>
<text x="257.1" y="14.4">RTC_CLK_IN</text>
<text x="51.4" y="19.4">RTC_CLK_OUT</text>
<text x="135.2" y="19.4">SYS_CLK_OUT</text>
<text x="16.8" y="26">【18】</text>
<text x="27" y="26">RTC_INT0</text>
<text x="51.4" y="24.5">RTC_INT0</text>
<text x="51.4" y="29.6">RTC_INT1</text>
<text x="16.8" y="31.1">【18】</text>
<text x="27" y="31.1">RTC_INT1</text>
<text x="51.4" y="34.7">RTC_INT2</text>
<text x="135.2" y="32.1">SYS_RST</text>
<text x="16.8" y="36.2">【18】</text>
<text x="16.8" y="41.2">【18】</text>
<text x="27" y="36.2">RTC_INT2</text>
<text x="27" y="41.2">RTC_INT3</text>
<text x="51.4" y="39.8">RTC_INT3</text>
<text x="16.8" y="46.3">【18】</text>
<text x="27" y="46.3">RTC_INT4</text>
<text x="51.4" y="44.8">RTC_INT4</text>
<text x="135.2" y="42.7">BOOT0</text>
<text x="135.2" y="47.8">BOOT1</text>
<text x="236.8" y="42.3">RTC_CLK_IN</text>
<text x="16.8" y="51.4">【18】</text>
<text x="27" y="51.4">RTC_INT5</text>
<text x="51.4" y="49.9">RTC_INT5</text>
<text x="14.8" y="56.5">【18】</text>
<text x="24.9" y="56.5">RTC_OUT0</text>
<text x="51.4" y="55">RTC_OUT0</text>
<text x="135.2" y="58">VTEST</text>
<text x="51.4" y="60.1">RTC_OUT1</text>
<text x="135.2" y="62.6">TEST_EN</text>
<text x="257.1" y="77.9">SYS_CLK_IN</text>
<text x="41.2" y="103.7">BOOT0</text>
<text x="41.2" y="106.2">BOOT1</text>
<text x="249.5" y="121">SYS_CLK_IN</text>
<text x="31" y="184.5">RTC_OUT1</text>
<text x="69.1" y="184.5">SYS_RST</text>
</g>
<g font-size="2.3">
<text x="72.9" y="14.7">B12</text>
<text x="123.7" y="14.7">B8</text>
<text x="220.5" y="14.7">1</text>
<text x="233" y="14.7">2</text>
<text x="72.9" y="19.8">A12</text>
<text x="123.7" y="19.8">A8</text>
<text x="72.8" y="24.9">C10</text>
<text x="72.9" y="30">B10</text>
<text x="72.9" y="35.1">A10</text>
<text x="123.7" y="32.5">B9</text>
<text x="210.9" y="32.1">RTC_1V8</text>
<text x="72.9" y="40.1">A11</text>
<text x="192.6" y="40.1">1</text>
<text x="210.1" y="40.1">4</text>
<text x="72.8" y="45.2">C12</text>
<text x="123.7" y="42.7">C8</text>
<text x="123.7" y="47.8">C9</text>
<text x="192.6" y="42.7">2</text>
<text x="210.1" y="42.7">3</text>
<text x="72.8" y="50.3">D12</text>
<text x="72.9" y="55.4">B11</text>
<text x="123.7" y="57.9">D8</text>
<text x="72.8" y="60.5">C11</text>
<text x="73.1" y="65.5">F14</text>
<text x="123.7" y="63">A9</text>
<text x="40.7" y="66.6">RTC_1V8</text>
<text x="73.1" y="68.1">F15</text>
<text x="231.2" y="67.6">VDD_1V8</text>
<text x="212.9" y="75.7">1</text>
<text x="230.4" y="75.7">4</text>
<text x="212.9" y="78.2">2</text>
<text x="230.4" y="78.2">3</text>
<text x="55.4" y="103.6">1</text>
<text x="55.4" y="106.2">2</text>
<text x="70.4" y="103.6">3</text>
<text x="70.4" y="106.2">4</text>
<text x="205.3" y="113.8">1</text>
<text x="227.9" y="113.8">4</text>
<text x="27.7" y="117.4">VDD_1V8</text>
<text x="75.7" y="116.3">1</text>
<text x="90.7" y="116.3">2</text>
<text x="75.7" y="124">1</text>
<text x="90.7" y="124">2</text>
<text x="205.3" y="121.4">2</text>
<text x="227.9" y="121.4">3</text>
<text x="205.5" y="170">&lt;Core Design&gt;</text>
<text x="98.6" y="184.9">2</text>
<text x="111" y="184.9">1</text>
<text x="88.4" y="186.2" transform="rotate(-90 88.4 186.2)">1</text>
<text x="25.4" y="193.6">MIPI_1V8</text>
<text x="88.4" y="201.2" transform="rotate(-90 88.4 201.2)">2</text>
</g>
<g font-size="2.3" fill="#004080">
<text x="80.1" y="16.3">CLK32K768_XIN</text>
<text x="106.8" y="16.3">CLK24M_XIN</text>
<text x="80.1" y="21.4">CLK32K768_XOUT</text>
<text x="104.2" y="21.4">CLK24M_XOUT</text>
<text x="80.1" y="26.5">INT0</text>
<text x="80.1" y="31.6">INT1</text>
<text x="114.5" y="34.1">RSTN</text>
<text x="80.1" y="36.7">INT2</text>
<text x="80.1" y="41.7">INT3</text>
<text x="196.9" y="41.7">EN</text>
<text x="202.2" y="41.7">VCC</text>
<text x="80.1" y="46.8">INT4</text>
<text x="113.7" y="44.3">GPIO0</text>
<text x="196.9" y="44.3">GNDOUT</text>
<text x="80.1" y="51.9">INT5</text>
<text x="113.7" y="49.4">GPIO1</text>
<text x="80.1" y="57">OUT0</text>
<text x="103.2" y="59.5">ANA_TS_VTEST</text>
<text x="80.1" y="62.1">OUT1</text>
<text x="110.4" y="64.6">TEST_EN</text>
<text x="80.1" y="67.1">AVDD1P8_LDO</text>
<text x="80.1" y="69.7">AVDD1P8_RTC</text>
<text x="217.2" y="77.3">EN</text>
<text x="222.5" y="77.3">VCC</text>
<text x="217.2" y="79.8">GNDOUT</text>
<text x="209.6" y="115.4">OUT</text>
<text x="219.8" y="115.4">GND</text>
<text x="209.6" y="123">GND</text>
<text x="222.5" y="123">IN</text>
</g>
<text font-size="2.3" fill="#8000ff" x="223.3" y="206.8">Monday, June 05, 2023</text>
</svg>
